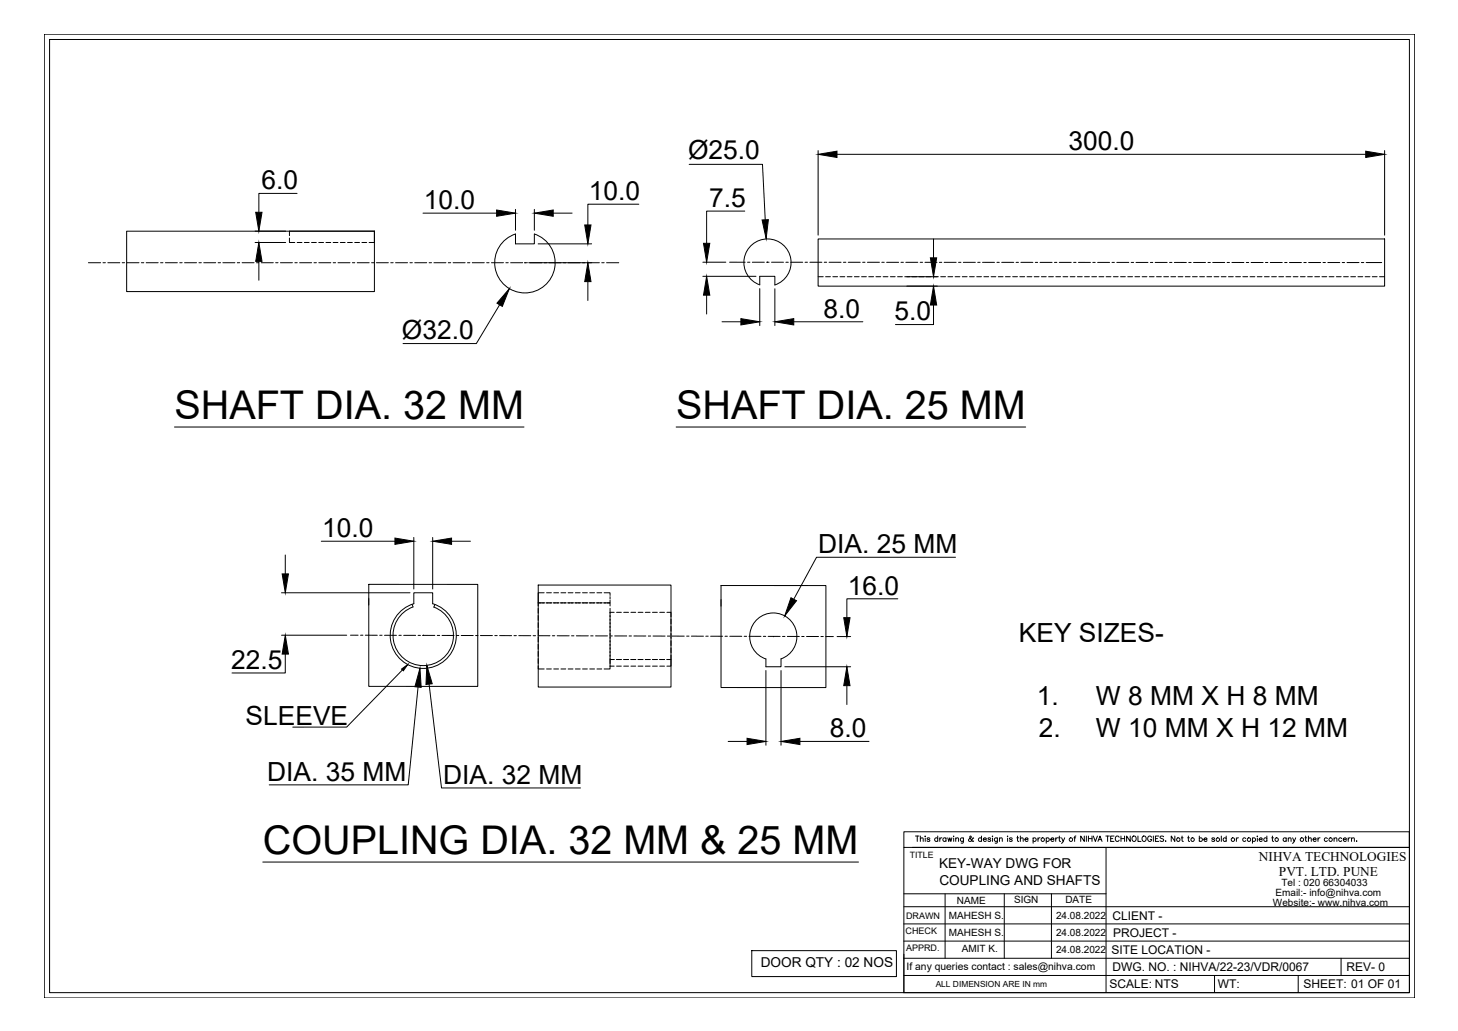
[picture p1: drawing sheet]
<svg xmlns="http://www.w3.org/2000/svg" width="594mm" height="420mm" viewBox="0 0 594 420" stroke-linecap="round" stroke-linejoin="round" font-family="sans-serif">
<!-- layer: 0 -->
<g fill="none" stroke="#000" stroke-width=".41">
<path d="M18 13.9h558.4v392.8h-558.4zM20.2 16.1h554.1v388.4h-554.1zM121 78.8h-15.5v7.7M280.8 67h29.9l1.1 22.6M333.4 61.4v34.4M341 62.9h215.5M564.2 61.4v34.4M51.6 94.2h101v24.6h-101zM103.9 98.8h12.5M103.9 94.2h12.5M117.9 97v1.8h2.2M121.1 98.8h1.9"/>
<path d="M124 98.8h2M126.9 98.8h2M129.9 98.8h1.9M132.8 98.8h2M135.7 98.8h2M138.7 98.8h1.9M141.6 98.8h2M144.5 98.8h2M147.5 98.8h1.9M152.6 94.2v4.6h-2.2M152.6 94.2h-34.7v1.8M172.3 86.9h30"/>
<path d="M204.8 98.7l2.9-2.3 2.3-1v4h7.7v-4a12.3 12.3 0 0 1 7.2 17.1 12.3 12.3 0 0 1-18 4.7 12.3 12.3 0 0 1-2.1-18.5zM210 85.3v8.5M217.7 85.3v8.5M219.3 99.4h21.8M225.4 86.9h7.7M260.3 83.2h-20.8v8.5M303.5 86h-15.6v13.2M333.4 97.4h230.8v19.2h-230.8zM380.4 97.4v7.7M36 107.1h5M42 107.1h1M43.9 107.1h4.9"/>
<path d="M49.8 107.1h1M51.7 107.1h4.9M57.6 107.1h1M59.6 107.1h4.8M65.4 107.1h1M67.4 107.1h4.9M73.2 107.1h1M75.2 107.1h4.9M81.1 107.1h.9M83 107.1h4.9M88.9 107.1h.9M90.8 107.1h4.9"/>
<path d="M96.7 107.1h1M98.6 107.1h4.9M104.5 107.1h1M105.5 106.5v7.7M106.5 107.1h4.8M112.3 107.1h1M114.3 107.1h4.9M120.1 107.1h1M122.1 107.1h4.9M127.9 107.1h1M129.9 107.1h4.9M135.8 107.1h.9"/>
<path d="M137.7 107.1h4.9M143.6 107.1h1M145.5 107.1h4.9M151.4 107.1h1M153.3 107.1h4.9M159.2 107.1h1M161.2 107.1h4.9M167 107.1h1M169 107.1h4.9M174.8 107.1h1M176.8 107.1h4.9M182.7 107.1h.9"/>
<path d="M184.6 107.1h4.9M190.5 107.1h1M192.4 107.1h4.9M198.3 107.1h1M200.3 107.1h4.8M206.1 107.1h1M208.1 107.1h4.9M213.8 107.1h1.1M213.9 107v.1M215.4 107.1h28.8M239.5 114.8v7.7M245.2 107.1h1"/>
<path d="M247.1 107.1h5M286.4 112.6h21.6M286.4 106.9h9.3M297.3 106.9h6.3M304.6 106.9h1M306.5 106.9h4.9M309.6 117.6v15.1M309.6 116.1a9.6 9.6 0 0 1-4.6-14.9 9.6 9.6 0 0 1 15.6 .2 9.6 9.6 0 0 1-4.9 14.7v-3.5h-6.1v3.5M312.4 106.9h1M312.6 106.8v.1M314.4 106.9h4.8M315.7 117.7v15"/>
<path d="M320.2 106.9h1M322.2 106.9h4.9M328 106.9h1M330 106.9h4.9M333.4 112.8h2M335.9 106.9h.9M336.4 112.8h2M337.8 106.9h4.9M339.3 112.8h2M342.3 112.8h1.9M343.7 106.9h1M345.2 112.8h2"/>
<path d="M345.6 106.9h4.9M348.1 112.8h2M351.1 112.8h1.9M351.5 106.9h1M353.4 106.9h4.9M354 112.8h1.9M356.9 112.8h2M359.3 106.9h1M359.9 112.8h1.9M361.3 106.9h4.8M362.8 112.8h1.9M365.7 112.8h2"/>
<path d="M367.1 106.9h1M368.6 112.8h13.7M369.1 106.9h4.9M369.5 116.6h12.4M374.9 106.9h1M376.9 106.9h4.9M382.8 106.9h.9M383.3 112.8h2M384.7 106.9h4.9M386.2 112.8h2M389.2 112.8h1.9M390.6 106.9h.9"/>
<path d="M392.1 112.8h1.9M392.5 106.9h4.9M395 112.8h2M398 112.8h1.9M398.4 106.9h1M400.3 106.9h4.9M400.9 112.8h1.9M403.8 112.8h2M406.2 106.9h1M406.8 112.8h1.9M408.2 106.9h4.8M409.7 112.8h1.9"/>
<path d="M412.6 112.8h2M414 106.9h1M415.5 112.8h2M416 106.9h4.9M418.5 112.8h1.9M421.4 112.8h2M421.8 106.9h1M423.8 106.9h4.9M424.3 112.8h2M427.3 112.8h1.9M429.6 106.9h1M430.2 112.8h2"/>
<path d="M431.6 106.9h4.9M433.1 112.8h2M436.1 112.8h1.9M437.5 106.9h.9M439 112.8h2M439.4 106.9h4.9M441.9 112.8h2M444.9 112.8h1.9M445.3 106.9h1M447.2 106.9h4.9M447.8 112.8h1.9M450.7 112.8h2"/>
<path d="M453.1 106.9h1M453.7 112.8h1.9M455 106.9h4.9M456.6 112.8h1.9M459.5 112.8h2M460.9 106.9l1 .1M462.4 112.8h2M462.9 107h4.9M465.4 112.8h1.9M468.3 112.8h2M468.7 107h1M470.7 107h4.9"/>
<path d="M471.2 112.8h2M474.2 112.8h1.9M476.5 107h1M477.1 112.8h2M478.5 107h4.9M480 112.8h2M483 112.8h1.9M484.4 107h.9M485.9 112.8h1.9M486.3 107h4.9M488.8 112.8h2M491.8 112.8h1.9"/>
<path d="M492.2 107h1M494.1 107h4.9M494.7 112.8h1.9M497.6 112.8h2M500 107h1M500.5 112.8h2M502 107h4.8M503.5 112.8h1.9M506.4 112.8h2M507.8 107h1M509.3 112.8h2M509.8 107h4.9"/>
<path d="M512.3 112.8h1.9M515.2 112.8h2M515.6 107h1M517.6 107h4.9M518.1 112.8h2M521.1 112.8h1.9M523.4 107h1M524 112.8h1.9M525.4 107h4.9M526.9 112.8h2M529.9 112.8h1.9M531.3 107h.9"/>
<path d="M532.8 112.8h1.9M533.2 107h4.9M535.7 112.8h2M538.6 112.8h2M539.1 107h1M541 107h4.9M541.6 112.8h1.9M544.5 112.8h2M546.9 107h1M547.4 112.8h2M548.8 107h4.9M550.4 112.8h1.9"/>
<path d="M553.3 112.8h2M554.7 107h1M556.2 112.8h2M556.7 107h6.3M559.2 112.8h1.9M562.1 112.8h2.1M203.6 124.2l-9.5 15.8h-29.9M287.9 120.3v7.7M294.2 131.1h7.7M323.4 131.1h28.2M380.4 124.3v8h-15.5M71.1 174h142.4"/>
<path d="M275.5 174h142.4M168.6 219v21M176.3 219v21M116.2 226.2v7.7M130.9 220.6h30M150.3 238.1l44.4 .1v41.5h-44.4zM184 220.6h7.7M219.3 238.4h54.1v41.6h-54.1zM293.8 238.6h42.7v41.6h-42.7zM389.3 227.1h-56.6l-9.3 17.1M114.7 241.6h52.4M114.7 258.9h26.6"/>
<path d="M142.8 258.9h3.1M146.9 258.9h1M148.9 258.9h4.8M150.3 243.9v2.7M154.7 258.9h1M156.7 258.9h4.9M162.5 258.9h1M164.5 258.9h4.9M167.9 246.3l.4 1a12.3 12.3 0 0 0-5.8 18.9 12.3 12.3 0 0 0 19.8 .2 12.3 12.3 0 0 0-5.5-19M168.6 241.6h7.7v4.4a13.5 13.5 0 0 1 7.1 20.8 13.5 13.5 0 0 1-21.9 0 13.5 13.5 0 0 1 7.1-20.8zM170.3 258.9h1M172.3 258.9h4.9"/>
<path d="M172.4 258.9h.1M172.5 258.9v.1M177.2 246.3l-.4 1.1M178.2 258.9l.9 .1M180.1 259h4.9M186 259h1M187.9 259h4.9M193.8 259h1M195.7 259h4.9M201.6 259h1M203.6 259h4.9M209.4 259h1"/>
<path d="M211.4 259l4.9 .1M217.2 259.1h1M219.2 259.1h4.9M219.3 245.7v1.2M219.3 247.9v2M219.3 250.9v1.9M219.3 253.8v1.9M219.3 256.7v2M219.3 259.6v2M219.3 245.7h2.7M221.7 241.6h-2.4v4.1M222.5 245.7h2.4"/>
<path d="M222.7 241.6h2M225.1 259.1h.9M225.4 245.7h2.4M225.6 241.6h2M227 259.1h4.9M228.3 245.7h2.5M228.6 241.6h1.9M231.3 245.7h2.4M231.5 241.6h2M232.9 259.1h1M234.2 245.7h2.4M234.4 241.6h2"/>
<path d="M234.8 259.1h4.9M237.1 245.7h2.5M237.4 241.6h1.9M240 245.7h2.5M240.3 241.6h1.9M240.7 259.1h1M242.7 259.1l4.8 .1M243 245.7h2.4M243.2 241.6h2M245.9 245.7h1M246.2 245.7h2.4v1.2M246.2 241.6h2.4v1.1"/>
<path d="M248.5 259.2h1M248.6 244.6v1.1h-1.2M248.6 243.1v1M248.6 247.9v19.6M248.6 249.5h1.6M250.5 259.2h4.9M251.2 249.5h2M254.1 249.5h2M256.3 259.2h1M257.1 249.5h1.9M258.3 259.2h4.9M260 249.5h2"/>
<path d="M262.9 249.5h2M264.1 259.2h1M265.9 249.5h1.9M266.1 259.2h4.9M268.8 249.5h2M271.7 249.5h1.7v1.8M272 259.2h.9M273.4 252.3v2M273.4 255.2v2M273.4 258.2v1.9M273.9 259.2h4.9M279.8 259.2h1"/>
<path d="M281.7 259.2l4.9 .1M287.6 259.3h1M289.5 259.3h4.9M293.8 244.3v2.7M295.4 259.3h1M297.4 259.3h4.8M303.2 259.3h1M305.2 259.3h4.9M308 252.9a9.6 9.6 0 0 1 15.1 1.2 9.6 9.6 0 0 1-4.9 14.4v3.2h-6.1v-3.2a9.6 9.6 0 0 1-4.1-15.6zM311 259.3h1M313 259.3l4.9 .1M315.1 259.4h.1"/>
<path d="M315.2 259.4v.1M318.9 259.4h.9M320.8 259.4h4.9M326.7 259.4h.9M328.6 259.4h4.9M334.5 259.4h1M336.4 259.4h3.2M341.1 259.4h5.5M365.8 244h-20.7v7.7M116.2 266.6v7.7h-21.7M164 273l-22.7 23.3h-22M170.3 280l-4 39.9h-56.6"/>
<path d="M174.8 278.8l5.1 42.3h56.6M219.3 271.4v1.2h2.4M219.3 262.6v1.9M219.3 265.5v2M219.3 268.4v2M222.7 272.6h2M225.6 272.6h2M228.6 272.6h1.9M231.5 272.6h2M234.4 272.6h2M237.4 272.6h1.9M240.3 272.6h1.9"/>
<path d="M243.2 272.6h2M248.6 267v1.8h1.6h-1.6v2.7h1.6M248.6 271.4v1.2h-2.4M248.6 268.4v2M251.2 268.8h2M251.2 271.5h2M254.1 268.8h2M254.1 271.5h2M257.1 268.8h1.9M257.1 271.5h1.9M260 268.8h2M260 271.5h2"/>
<path d="M262.9 268.8h2M262.9 271.5h2M265.9 268.8h1.9M265.9 271.5h1.9M268.8 268.8h2M268.8 271.5h2M273.4 267v1.8h-1.7h1.7v2.7h-1.7M273.4 261.1v2M273.4 264v2M312.1 273.3v30.4M318.2 273.3v30.4M319.8 271.7h26.8"/>
<path d="M345.1 279.4v7.7M296.7 302.2h7.7M325.9 302.2h28.2M368.3 339h206v6.3h-206zM574.3 339v65.5h-206v-59.2M107.1 351.3h242.7M371.8 345.3h202.5M373 340.7h1.5M373.7 340.7v2.2M375 341.8l.5-.4 .6 .1 .1 1.4M375 340.7v2.2M376.9 340.8h.2z"/>
<path d="M377 341.5v1.4M378.9 341.8l-.4-.4-.8 .4 1.1 .5v.5l-.7 .1-.4-.3M382.1 341.8a.7 .7 0 0 0-1.1-.1 .7 .7 0 0 0 0 1 .7 .7 0 0 0 1.1-.1M382.1 340.7v2.2M382.9 341.4v1.5M383.8 341.4l-.6 .1-.3 .6M385.4 341.8a.7 .7 0 0 0-1-.1 .7 .7 0 0 0 0 1 .7 .7 0 0 0 1-.1M385.4 341.4v1.5M386.2 341.4l.4 1.5 .4-1.5 .4 1.5 .5-1.5M388.5 340.8h.2zM388.6 341.5v1.4M389.4 341.8l.5-.4 .6 .1 .1 1.4"/>
<path d="M389.4 341.4v1.5M392.6 341.4l-.1 2-.9 .1M392.6 341.8a.7 .7 0 0 0-1.1-.1 .7 .7 0 0 0 0 1 .7 .7 0 0 0 1.1-.1M396.7 341.6l-.2-.2a1.31 1.31 0 0 1-1.8 1.3v-.6l1.1-.9-.3-.5-.4 .3 .1 .5 1 1.3 .5-.1M399.9 341.8a.7 .7 0 0 0-1-.1 .7 .7 0 0 0 0 1 .7 .7 0 0 0 1-.1M399.9 340.7v2.2M400.6 342.1h1.3a.7 .7 0 0 0-.8-.6 .7 .7 0 0 0-.6 .7 .7 .7 0 0 0 .7 .7l.7-.3M403.7 341.8l-.4-.4-.8 .4 1.1 .5v.5l-.6 .1-.5-.3M404.3 340.8h.2zM404.4 341.5v1.4M406.4 341.4l-.1 2-.8 .1M406.4 341.8a.7 .7 0 0 0-1-.1 .7 .7 0 0 0 0 1 .7 .7 0 0 0 1-.1"/>
<path d="M407.2 341.8l.6-.4 .5 .1 .1 1.4M407.2 341.4v1.5M410.4 340.8h.3zM410.6 341.5v1.4M412.4 341.8l-.4-.4-.7 .4 1 .5v.5l-.6 .1-.4-.3M414.3 341.4h.7M414.6 340.7v1.8l.5 .4M415.8 341.8l.5-.4 .5 .1 .1 1.4M415.8 340.7v2.2M417.6 342.1h1.3a.7 .7 0 0 0-.8-.6 .7 .7 0 0 0-.6 .7 .7 .7 0 0 0 .7 .7l.7-.3M420.9 341.8a.7 .7 0 0 1 1.1-.1 .7 .7 0 0 1 0 1 .7 .7 0 0 1-1.1-.1M420.9 341.4v2.2"/>
<path d="M422.9 341.4v1.5M423.8 341.4l-.5 .1-.4 .6M426.3 341.8a.7 .7 0 0 1 1-.1 .7 .7 0 0 1 0 1 .7 .7 0 0 1-1-.1M426.3 341.4v2.2M428.2 342.1h1.2a.7 .7 0 0 0-.7-.6 .7 .7 0 0 0-.7 .7 .7 .7 0 0 0 .7 .7l.7-.3M430.2 341.4v1.5M431 341.4l-.5 .1-.3 .6M431.3 341.4h.8M431.6 340.7v1.8l.6 .4M432.6 341.4l.6 1.5 .6-1.5M433.2 342.9l-.7 .7M437.6 341.4h.7"/>
<path d="M438.4 340.7l-.5 .4v1.8M441.8 340.7v2.2l-1.5-2.2v2.2M442.7 340.7v2.2M443.5 340.7v2.2M443.5 341.8h1.5M445 340.7v2.2M445.5 340.7l.8 2.2 .9-2.2M447.4 342.9l.8-2.2 .8 2.2M447.7 342.2h1M450.6 340.7h1.4M450.7 345.3v59.2M451.3 340.7v2.2"/>
<path d="M452.6 341.8h.8M453.9 340.7h-1.3v2.2h1.3M456 341.2a.81 .81 0 0 0-.9-.5 .81 .81 0 0 0-.7 .8v.6a.81 .81 0 0 0 .7 .8 .81 .81 0 0 0 .9-.5M456.8 341.8h1.4M456.8 340.7v2.2M458.2 340.7v2.2M460.5 340.7v2.2l-1.5-2.2v2.2M461.7 340.8a1 1 0 0 1 1.3 1.1 1 1 0 0 1-1.5 .7l-.3-1.1zM463.7 340.7v2.2h1.2M465.5 341l.3-.2a1 1 0 0 1 1.3 1.1 1 1 0 0 1-1.6 .7l-.2-.5zM469.2 341.2a.81 .81 0 0 0-.9-.5 .81 .81 0 0 0-.7 .8v.6a.79 .79 0 0 0 .8 .8 .79 .79 0 0 0 .8-.8h-.5M469.9 340.7v2.2"/>
<path d="M470.8 341.8h.8M472.2 340.7h-1.4v2.2h1.4M474.1 341l-.5-.3-.9 .3 .2 .5 1.1 .6 .1 .5-.5 .3-.9-.3M474.9 342.8h.2zM478.7 340.7v2.2l-1.5-2.2v2.2M481.3 341.4h.8M481.6 340.7v1.8l.6 .4M483.9 341.4h.7M484.2 340.7v1.8l.5 .4M488.7 341.8a.7 .7 0 0 1 1-.1 .7 .7 0 0 1 0 1 .7 .7 0 0 1-1-.1M488.7 340.7v2.2M490.6 342.1h1.2a.7 .7 0 0 0-.8-.6 .7 .7 0 0 0-.6 .7 .7 .7 0 0 0 .7 .7l.7-.3"/>
<path d="M494.9 341.8l-.4-.4-.7 .4 1 .5v.5l-.6 .1-.4-.3M497.6 340.7v2.2M499.6 341.8a.7 .7 0 0 0-1-.1 .7 .7 0 0 0 0 1 .7 .7 0 0 0 1-.1M499.6 340.7v2.2M503.8 341.4v1.5M504.6 341.4l-.5 .1-.3 .6M507.6 341.8a.7 .7 0 0 0-1-.1 .7 .7 0 0 0 0 1 .7 .7 0 0 0 1-.1M510.3 341.8a.7 .7 0 0 1 1.1-.1 .7 .7 0 0 1 0 1 .7 .7 0 0 1-1.1-.1M510.3 341.4v2.2M512.2 340.8h.2zM512.3 341.5v1.4M513.1 342.1h1.2a.7 .7 0 0 0-.8-.6 .7 .7 0 0 0-.6 .7 .7 .7 0 0 0 .7 .7l.7-.3"/>
<path d="M516.2 341.8a.7 .7 0 0 0-1-.1 .7 .7 0 0 0 0 1 .7 .7 0 0 0 1-.1M516.2 340.7v2.2M518.1 341.4h.8M518.5 340.7v1.8l.5 .4M524.1 341.8a.7 .7 0 0 0-1.1-.1 .7 .7 0 0 0 0 1 .7 .7 0 0 0 1.1-.1M524.1 341.4v1.5M524.9 341.8l.5-.4 .6 .1 .1 1.4M524.9 341.4v1.5M526.7 341.4l.6 1.5 .7-1.5M527.3 342.9l-.7 .7M531.7 341.4h.7M532 340.7v1.8l.5 .4"/>
<path d="M533.1 341.8l.6-.4 .5 .1 .1 1.4M533.1 340.7v2.2M535 342.1h1.3a.7 .7 0 0 0-.8-.6 .7 .7 0 0 0-.6 .7 .7 .7 0 0 0 .7 .7l.7-.3M537 341.4v1.5M537.9 341.4l-.6 .1-.3 .6M540.9 341.8a.7 .7 0 0 0-1.1-.1 .7 .7 0 0 0 0 1 .7 .7 0 0 0 1.1-.1M543.6 341.8l.5-.4 .5 .1 .1 1.4M543.6 341.4v1.5M546.7 341.8a.7 .7 0 0 0-1-.1 .7 .7 0 0 0 0 1 .7 .7 0 0 0 1-.1M547.3 342.1h1.3a.7 .7 0 0 0-.8-.6 .7 .7 0 0 0-.6 .7 .7 .7 0 0 0 .7 .7l.7-.3M549.3 341.4v1.5M550.2 341.4l-.5 .1-.4 .6"/>
<path d="M550.7 341.8l.5-.4 .5 .1 .2 1.4M550.7 341.4v1.5M552.8 342.7h.1M368.3 376.5h206M368.3 369.5h206M368.3 364.2h82.4M385.1 364.2v26.3M409.2 364.2v26.3M428.4 364.2v26.3M306.3 387.4h59v10.6h-59zM368.3 390.5h206M368.3 383.5h206"/>
<path d="M368.3 397.5h206M494.9 397.5v7M529 397.5v7M546.4 390.5v7"/>
<circle cx="424.9" cy="342.1" r=".73"/>
<circle cx="436.4" cy="342.1" r=".73"/>
<circle cx="480.1" cy="342.1" r=".73"/>
<circle cx="485.9" cy="342.1" r=".73"/>
<circle cx="496.2" cy="342.1" r=".73"/>
<circle cx="502.4" cy="342.1" r=".73"/>
<circle cx="508.9" cy="342.1" r=".73"/>
<circle cx="520.2" cy="342.1" r=".73"/>
<circle cx="530.5" cy="342.1" r=".73"/>
<circle cx="542.2" cy="342.1" r=".73"/>
</g>
<g fill="#000" stroke="#000" stroke-width=".41">
<path d="M333.4 62.9l7.6-1.3v2.6zM556.5 61.6l7.7 1.3-7.7 1.3zM104.2 86.5h2.6l-1.3 7.7zM202.3 85.6l7.7 1.3-7.7 1.2zM217.7 86.9l7.7-1.3v2.5zM238.2 91.7h2.6l-1.3 7.7zM286.6 99.2h2.6l-1.3 7.7zM310.5 89.6l2.6-.1-.9 7.8zM105.5 98.8l1.3 7.7h-2.6zM239.5 107.1l1.3 7.7h-2.6zM379.1 105.1h2.6l-1.3 7.7zM207.5 117.6l-2.8 7.3-2.2-1.3z"/>
<path d="M287.9 112.6l1.3 7.7h-2.6zM301.9 129.9l7.7 1.2-7.7 1.3zM315.7 131.1l7.7-1.2v2.5zM380.4 116.6l1.3 7.7h-2.6zM160.9 219.3l7.7 1.3-7.7 1.2zM176.3 220.6l7.7-1.3v2.5zM115 233.9h2.5l-1.3 7.7zM322.3 243.6l2.2 1.2-4.7 6.2zM343.8 251.7h2.5l-1.2 7.7zM116.2 258.9l1.3 7.7h-2.5zM163.6 272.7l2.5-1.9-1.8 2.6zM171.1 272.3l.5 7.8-2.5-.2z"/>
<path d="M173.9 271.2l2.2 7.4-2.5 .4zM345.1 271.7l1.2 7.7h-2.5zM304.4 300.9l7.7 1.3-7.7 1.2zM318.2 302.2l7.7-1.3v2.5z"/>
</g>
<g font-size="16.1">
<text x="71.1" y="170.6">SHAFT DIA. 32 MM</text>
<text x="275.5" y="170.6">SHAFT DIA. 25 MM</text>
<text x="107.1" y="347.9">COUPLING DIA. 32 MM &amp; 25 MM</text>
</g>
<g font-size="10.7">
<text x="280.4" y="65">Ø25.0</text>
<text x="435.4" y="61.2">300.0</text>
<text x="106.6" y="77.1">6.0</text>
<text x="239.9" y="81.5">10.0</text>
<text x="172.7" y="85.2">10.0</text>
<text x="289" y="84.4">7.5</text>
<text x="335.6" y="129.5">8.0</text>
<text x="364.4" y="130.6">5.0</text>
<text x="163.8" y="138">Ø32.0</text>
<text x="131.3" y="218.9">10.0</text>
<text x="333.4" y="225.4">DIA. 25 MM</text>
<text x="345.4" y="242.3">16.0</text>
<text x="415.1" y="261.8">KEY SIZES-</text>
<text x="94.2" y="272.6">22.5</text>
<text x="422.4" y="287.4">1.</text>
<text x="446.5" y="287.4">W 8 MM X H 8 MM</text>
<text x="100.1" y="295.6">SLEEVE</text>
<text x="338.1" y="300.5">8.0</text>
<text x="423.3" y="300.3">2.</text>
<text x="446.5" y="300.3">W 10 MM X H 12 MM</text>
<text x="108.9" y="318.2">DIA. 35 MM</text>
<text x="180.6" y="319.4">DIA. 32 MM</text>
</g>
<g font-size="5.5">
<text x="382.6" y="353.9">KEY-WAY DWG FOR</text>
<text x="382.8" y="360.6">COUPLING AND SHAFTS</text>
<text x="310" y="394.3">DOOR QTY : 02 NOS</text>
</g>
<g font-size="5.4">
<text x="513" y="351">NIHVA TECHNOLOGIES</text>
<text x="521.1" y="357.1">PVT. LTD. PUNE</text>
</g>
<g font-size="4.9">
<text x="453.3" y="374.8">CLIENT -</text>
<text x="453.5" y="381.7">PROJECT -</text>
<text x="452.9" y="388.7">SITE LOCATION -</text>
<text x="453.3" y="395.7">DWG. NO. : NIHVA/22-23/VDR/0067</text>
<text x="548.7" y="395.7">REV- 0</text>
<text x="452" y="402.7">SCALE: NTS</text>
<text x="496.2" y="402.7">WT:</text>
<text x="531.1" y="402.7">SHEET: 01 OF 01</text>
</g>
<text font-size="4.2" x="369.4" y="395.2">If any queries contact : sales@nihva.com</text>
<g font-size="4.1">
<text x="519.7" y="365.3">Email:- info@nihva.com</text>
<text x="522.1" y="361.2">Tel : 020 66304033</text>
<text x="389.9" y="368.5">NAME</text>
<text x="413.2" y="368.2">SIGN</text>
<text x="434.1" y="368.1">DATE</text>
<text x="518.7" y="369">Website:- www.nihva.com</text>
<text x="386.6" y="374.5">MAHESH S.</text>
<text x="430.3" y="374.5">24.08.2022</text>
<text x="386.6" y="381.5">MAHESH S.</text>
<text x="430.3" y="381.5">24.08.2022</text>
<text x="391.8" y="387.8">AMIT K.</text>
<text x="430.3" y="388.5">24.08.2022</text>
</g>
<g font-size="3.7">
<text x="369.2" y="374.5">DRAWN</text>
<text x="369" y="380.7">CHECK</text>
<text x="369.2" y="387.7">APPRD.</text>
</g>
<text font-size="3.6" x="370.7" y="349.8">TITLE</text>
<text font-size="3.4" x="381.3" y="402.2">ALL DIMENSION ARE IN mm</text>
</svg>
